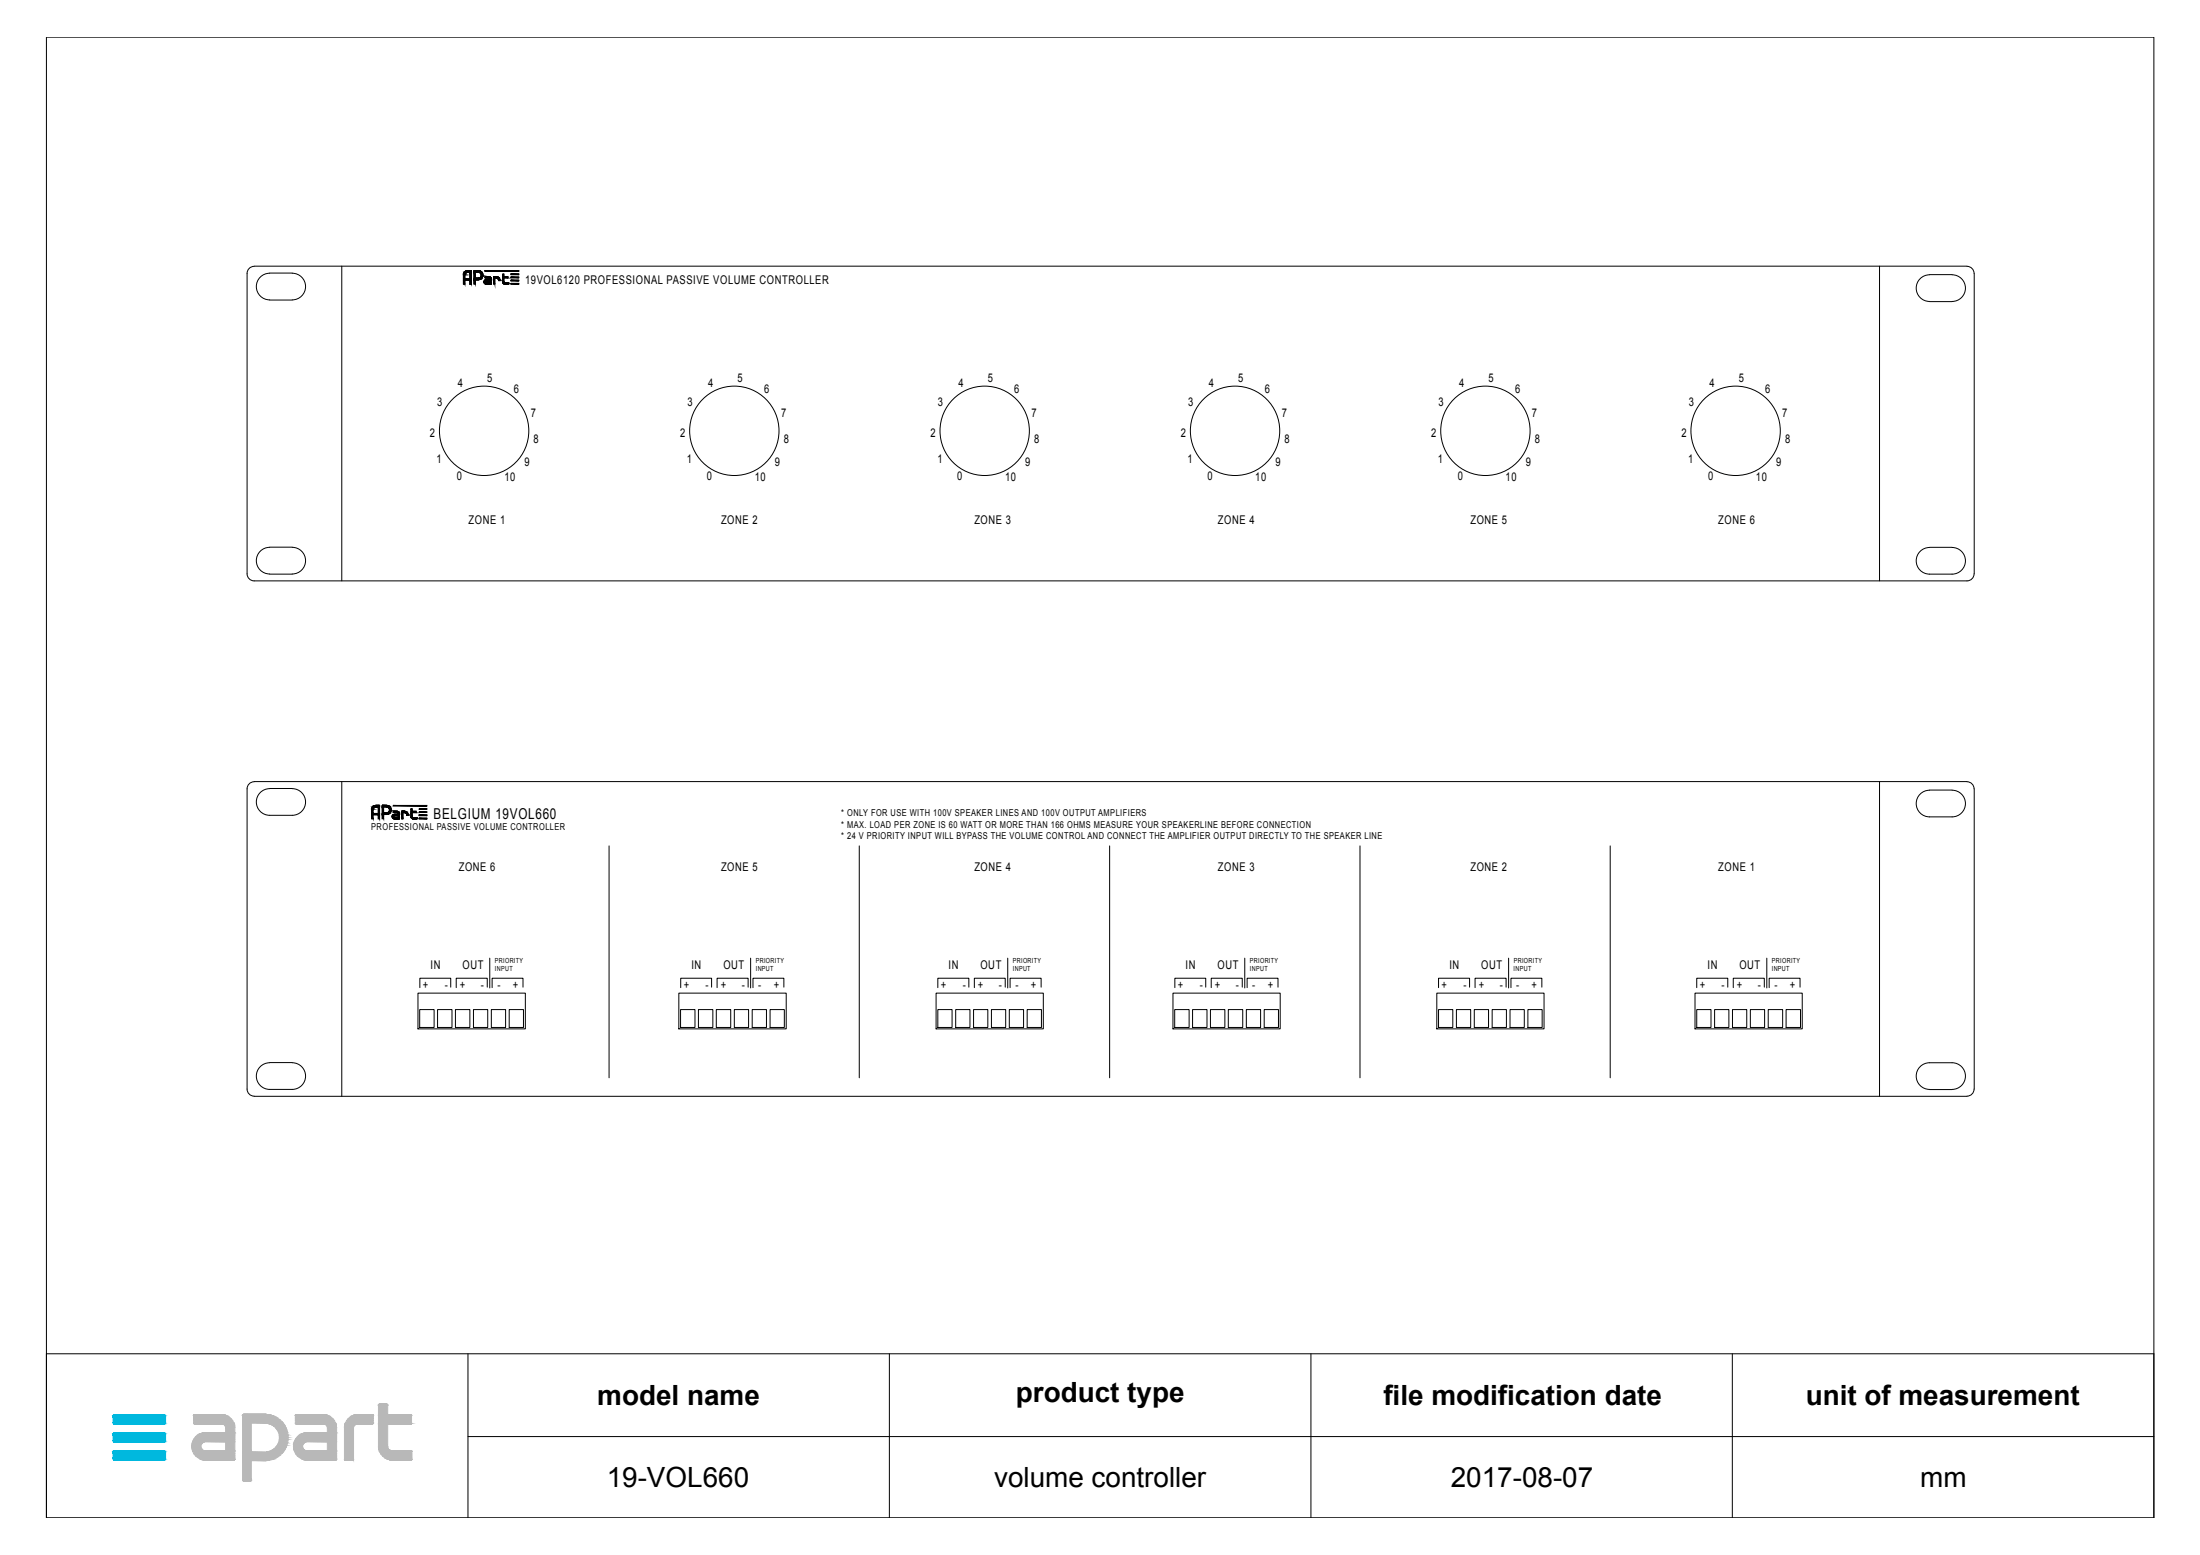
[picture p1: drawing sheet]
<svg xmlns="http://www.w3.org/2000/svg" width="297mm" height="210mm" viewBox="0 0 297 210" stroke-linecap="round" stroke-linejoin="round" font-family="sans-serif">
<g fill="none" stroke="#000" stroke-width=".14">
<path d="M6.3 5h284.5v199.9h-284.5zM34.3 36a.95 .95 0 0 0-.9 .9v40.6a.95 .95 0 0 0 .9 .9h231.3a.95 .95 0 0 0 .9-.9M34.3 35.9h231.3M36.4 36.9a1.8 1.8 0 0 0-1.8 1.8 1.8 1.8 0 0 0 1.8 1.8M36.4 36.9h3.1M39.5 36.9a1.8 1.8 0 0 1 1.8 1.8 1.8 1.8 0 0 1-1.8 1.8M46.1 35.9v42.5M62.7 36.8l.3-.3h.7v1.9h-.3v-.6h-.6v.6h-.2v-1.4zM62.8 36.9l.2-.1 .4-.1v.9h-.6zM64 36.5h.6a.61 .61 0 0 1 .6 .6 .61 .61 0 0 1-.6 .6h-.4v.6h-.2zM64.2 36.7h.4a.4 .4 0 0 1 .4 .4 .4 .4 0 0 1-.4 .4h-.4zM65.5 36.5h4.5v.1h-4.5z"/>
<path d="M65.5 37.3h.5l.3 .2v.8h-.7l-.2-.1-.1-.2 .2-.2 .6-.1v-.2h-.6zM65.5 38l.6-.1v.3h-.5zM66.6 37.3h.4a.51 .51 0 0 1 .5 .6h-.2a.33 .33 0 0 0-.3-.4h-.2v.8h-.2zM67.9 37h.1v.3h.6v.2h-.6v.5l.1 .2h.6v.1h-.6l-.2-.1zM69 38.3h1v.1h-1zM69 37.8h1v.1h-1zM69 37.4h1v.1h-1zM69 37h1v.1h-1zM253.8 35.9v42.5M260.5 37.1a1.81 1.81 0 0 0-1.8 1.8 1.81 1.81 0 0 0 1.8 1.8h3.1a1.8 1.8 0 0 0 1.8-1.8 1.8 1.8 0 0 0-1.8-1.8M260.5 37.1h3.1M265.6 36a.95 .95 0 0 1 .9 .9"/>
<path d="M266.6 36.9v40.6M36.4 40.5h3.1M36.4 73.9a1.8 1.8 0 0 0-1.8 1.8 1.8 1.8 0 0 0 1.8 1.8M36.4 77.5h3.1M36.4 73.9h3.1M39.5 73.9a1.8 1.8 0 0 1 1.8 1.8 1.8 1.8 0 0 1-1.8 1.8M259.2 74.4l.4-.3 .9-.2h3.1a1.8 1.8 0 0 1 1.8 1.8 1.8 1.8 0 0 1-1.8 1.8h-3.1a1.8 1.8 0 0 1-1.6-1.1 1.8 1.8 0 0 1 .3-2zM36.4 106.5a1.8 1.8 0 0 0-1.8 1.8 1.8 1.8 0 0 0 1.8 1.8h3.1a1.8 1.8 0 0 0 1.8-1.8 1.8 1.8 0 0 0-1.8-1.8M36.4 106.4h3.1M46.1 105.5v42.5M53.1 109.5h.5l.3 .2v.8h-.7l-.2-.1a.31 .31 0 0 1 .2-.5h.5v-.1v-.1h-.6zM54.2 109.5h.4a.54 .54 0 0 1 .5 .6h-.2a.3 .3 0 0 0-.3-.4h-.2v.8h-.2z"/>
<path d="M55.5 109.2h.1v.3h.6v.2h-.6v.6l.1 .1h.6v.1h-.6l-.2-.1zM56.6 110.4h1v.1h-1zM56.6 110h1v.1h-1zM82.2 114.2v31.3M116 114.2v31.3M149.8 114.2v31.3M183.6 114.2v31.3M217.4 114.2v31.3M253.8 105.5v42.5M259.2 107.2l.4-.3 .9-.3 3.1 .1a1.8 1.8 0 0 1 1.8 1.8 1.8 1.8 0 0 1-1.8 1.8h-3.1a1.8 1.8 0 0 1-1.6-1.1 1.8 1.8 0 0 1 .3-2zM266.5 106.5a.99 .99 0 0 0-.9-1h-231.3a.95 .95 0 0 0-.9 1v40.5a.99 .99 0 0 0 .9 1h231.3a.95 .95 0 0 0 .9-1M266.6 106.5v40.5"/>
<path d="M56.4 134.1h14.5v4.8h-14.5zM56.7 136.3h1.9v2.4h-1.9zM59.1 136.3h1.9v2.4h-1.9zM60.9 133.3v-1.3h-4.2v1.3M61.5 136.3h1.9v2.4h-1.9zM63.9 136.3h2v2.4h-2zM65.8 133.3v-1.3h-4.2v1.3M66.1 129.3v4.1M66.3 136.3h2v2.4h-2zM68.8 136.3h1.9v2.4h-1.9zM70.6 133.3v-1.3h-4.2v1.3M91.7 134.1h14.5v4.8h-14.5z"/>
<path d="M91.9 136.3h1.9v2.4h-1.9zM94.3 136.3h1.9v2.4h-1.9zM96.1 133.3v-1.3h-4.2v1.3M96.7 136.3h2v2.4h-2zM99.1 136.3h2v2.4h-2zM101 133.3v-1.3h-4.2v1.3M101.3 129.3v4.1M101.6 136.3h1.9v2.4h-1.9zM104 136.3h1.9v2.4h-1.9zM105.8 133.3v-1.3h-4.1v1.3M126.4 134.1h14.5v4.8h-14.5zM126.6 136.3h1.9v2.4h-1.9z"/>
<path d="M129 136.3h2v2.4h-2zM130.8 133.3v-1.3h-4.2v1.3M131.4 136.3h2v2.4h-2zM133.9 136.3h1.9v2.4h-1.9zM135.7 133.3v-1.3h-4.1v1.3M136.1 129.3v4.1M136.3 136.3h1.9v2.4h-1.9zM138.7 136.3h1.9v2.4h-1.9zM140.6 133.3v-1.3h-4.2v1.3M158.4 134.1h14.4v4.8h-14.4zM158.6 136.3h2v2.4h-2zM161 136.3h2v2.4h-2z"/>
<path d="M162.8 133.3v-1.3h-4.2v1.3M163.4 136.3h2v2.4h-2zM165.8 136.3h2v2.4h-2zM167.7 133.3v-1.3h-4.2v1.3M168.1 129.3v4.1M168.3 136.3h1.9v2.4h-1.9zM170.7 136.3h1.9v2.4h-1.9zM172.6 133.3v-1.3h-4.2v1.3M194 134.1h14.5v4.8h-14.5zM194.2 136.3h2v2.4h-2zM196.6 136.3h2v2.4h-2zM198.4 133.3v-1.3h-4.2v1.3"/>
<path d="M199.1 136.3h1.9v2.4h-1.9zM201.5 136.3h1.9v2.4h-1.9zM203.4 133.3v-1.3h-4.2v1.3M203.7 129.3v4.1M203.9 136.3h1.9v2.4h-1.9zM206.3 136.3h1.9v2.4h-1.9zM208.2 133.3v-1.3h-4.2v1.3M228.9 134.1h14.4v4.8h-14.4zM229.1 136.3h1.9v2.4h-1.9zM231.5 136.3h1.9v2.4h-1.9zM233.3 133.3v-1.3h-4.2v1.3M233.9 136.3h1.9v2.4h-1.9z"/>
<path d="M236.3 136.3h2v2.4h-2zM238.2 133.3v-1.3h-4.2v1.3M238.6 129.3v4.1M238.7 136.3h2v2.4h-2zM241.2 136.3h1.9v2.4h-1.9zM243 133.3v-1.3h-4.1v1.3M36.4 143.5a1.8 1.8 0 0 0-1.8 1.8 1.8 1.8 0 0 0 1.8 1.8h3.1a1.8 1.8 0 0 0 1.8-1.8 1.8 1.8 0 0 0-1.8-1.8M36.4 143.4h3.1M259.2 144l.8-.5h.5h3.1a1.8 1.8 0 0 1 1.8 1.8 1.8 1.8 0 0 1-1.8 1.8h-3.1a1.8 1.8 0 0 1-1.6-1.2 1.8 1.8 0 0 1 .3-1.9zM6.3 182.7h284.5v22.2h-284.5zM63.2 193.9h227.6M63.2 182.7v22.2"/>
<path d="M120.1 182.7v22.2M177 182.7v22.2M233.9 182.7v22.2"/>
<circle cx="65.4" cy="58.2" r="6"/>
<circle cx="99.1" cy="58.2" r="6"/>
<circle cx="132.9" cy="58.2" r="6"/>
<circle cx="166.8" cy="58.2" r="6"/>
<circle cx="200.6" cy="58.2" r="6"/>
<circle cx="234.3" cy="58.2" r="6"/>
</g>
<g fill="#000" stroke="#000" stroke-width=".14">
<path d="M62.6 37h.2zM62.6 37l.2 .1zM62.6 37.1h.2zM62.6 37.1l.2 .5h-.2zM62.6 37.1h.2v.5zM62.6 37.6l1.1 .2h-1.1zM62.6 37.6h1.1v.2zM62.6 37.8l.2 .6h-.2zM62.6 37.8h.2v.6zM62.6 36.9l.2 .1zM62.6 36.9h.2zM62.6 36.9h.3z"/>
<path d="M62.7 36.8h.2zM62.7 36.8h.3zM62.7 36.8l.2 .1zM62.7 36.8h.4zM62.7 36.7h.6zM62.7 36.7h.7zM62.7 36.7l.4 .1zM62.7 36.7h.5zM62.7 36.7h1zM62.8 36.7h.9zM62.8 36.6l.9 .1zM62.8 36.6h.9z"/>
<path d="M62.9 36.6h.8zM63 36.6h.7zM63 36.5l.7 .1zM63 36.5h.7zM63.1 36.5h.6zM63.2 36.5h.5zM63.4 36.7l.3 .9h-.3zM63.4 36.7h.3v.9zM63.4 37.8l.3 .6h-.3zM63.4 37.8h.3v.6zM64 36.5h.6zM64 36.5h.7z"/>
<path d="M64 36.5l.8 .1zM64 36.6h.8zM64 36.6h.9zM64 36.6l1 .1zM64 36.7h1zM64 36.7l.2 .8h-.2zM64 36.7h.2v.8zM64 37.5l1 .1zM64 37.5h1zM64 37.6h1zM64 37.6l.9 .1zM64 37.7h.9z"/>
<path d="M64 37.7h.8zM64 37.7h.7zM64 37.7h.6zM64 37.7l.2 .6h-.2zM64 37.7h.2v.6zM64.6 36.7h.4zM64.6 36.7l.4 .1zM64.6 37.5h.4zM64.7 36.8h.3zM64.7 37.5h.3zM64.7 36.8h.4zM64.7 37.5h.4z"/>
<path d="M64.8 36.8h.3zM64.8 37.5h.3zM64.8 36.8l.3 .1zM64.9 36.9h.2zM64.9 37.4h.2zM64.9 37.4l.2 .1zM64.9 36.9h.3zM64.9 36.9l.3 .1zM64.9 37.3l.2 .1zM64.9 37.3h.3zM64.9 37h.3zM65 37h.2z"/>
<path d="M65 37l.2 .1zM65 37.1h.2zM65 37.2h.2zM65 37.2l.2 .1zM65 37.3h.2zM65 37.1l.2 .1zM65.3 38h.2zM65.3 38l.2 .1zM65.3 38.1h.2zM65.3 38.1h.3zM65.4 37.9h.2zM65.4 37.9l.2 .1z"/>
<path d="M65.4 38h.2zM65.4 38h.1zM65.4 38.1h.2zM65.4 38.1l.2 .1zM65.4 38.2h.2zM65.4 38.2h.9zM65.4 37.9h.9zM65.4 38.2l.9 .1zM65.4 37.8l.9 .1zM65.4 38.3h.9zM65.4 37.8h.9zM65.5 36.5l4.5 .1h-4.5z"/>
<path d="M65.5 36.5h4.5v.1zM65.5 37.8h.8zM65.5 38.3h.8zM65.5 37.3h.6zM65.5 37.3l.6 .1zM65.5 37.4h.7zM65.5 37.4l.8 .1zM65.5 37.5h.8zM65.6 37.8h.7zM65.6 38.3h.7zM65.6 37.7l.7 .1zM65.6 37.7h.7z"/>
<path d="M66 37.5h.3zM66.1 37.5h.2zM66.1 37.5l.2 .1zM66.1 37.6h.2zM66.1 37.6l.2 .1h-.2zM66.1 37.6h.2v.1zM66.1 37.9l.2 .3h-.2zM66.1 37.9h.2v.3zM66.6 37.3h.4zM66.6 37.3h.5zM66.6 37.3l.6 .1zM66.6 37.4h.6z"/>
<path d="M66.6 37.4h.7zM66.6 37.4l.7 .1zM66.6 37.5h.7zM66.6 37.5h.8zM66.6 37.5l.2 .8h-.2zM66.6 37.5h.2v.8zM67 37.5h.4zM67.1 37.5h.3zM67.1 37.5l.3 .1zM67.2 37.6h.2zM67.2 37.6l.2 .1zM67.2 37.7h.2z"/>
<path d="M67.3 37.7h.2zM67.3 37.7l.2 .1zM67.3 37.8h.2zM67.3 37.8l.2 .1zM67.9 37l.1 .3h-.1zM67.9 37h.1v.3zM67.9 37.3l.7 .2h-.7zM67.9 37.3h.7v.2zM67.9 37.5l.1 .5h-.1zM67.9 37.5h.1v.5zM67.9 38l.2 .1zM67.9 38.1h.2z"/>
<path d="M67.9 38.1l.2 .1zM67.9 38.2h.2zM67.9 38.2h.8zM67.9 38.2l.8 .1zM67.9 38.3h.8zM68 38.3h.7zM68.1 38.3h.6zM69 37l1 .1h-1zM69 37h1v.1zM69 37.4l1 .1h-1zM69 37.4h1v.1zM69 37.8l1 .1h-1z"/>
<path d="M69 37.8h1v.1zM69 38.3l1 .1h-1zM69 38.3h1v.1zM50.2 109.3h.2zM50.2 109.3l.2 .5h-.2zM50.2 109.3h.2v.5zM50.2 109.8l1 .2h-1zM50.2 109.8h1v.2zM50.2 110l.2 .5h-.2zM50.2 110h.2v.5zM50.2 109.1l.2 .1zM50.2 109.1h.2z"/>
<path d="M50.2 109.2h.2zM50.2 109.2l.2 .1zM50.2 109h.3zM50.2 109l.3 .1zM50.2 109.1h.3zM50.3 109h.2zM50.3 109h.3zM50.3 109h.4zM50.3 108.9h.6zM50.3 108.9h.8zM50.3 108.9h.4zM50.3 108.9h.5z"/>
<path d="M50.3 108.9l.4 .1zM50.3 108.9h.9zM50.4 108.8l.8 .1zM50.4 108.8h.8zM50.5 108.8h.7zM50.6 108.7l.6 .1zM50.6 108.7h.6zM50.7 108.7h.5zM50.8 108.7h.4zM51.1 108.9l.1 .9h-.1zM51.1 108.9h.1v.9zM51.1 110l.1 .5h-.1z"/>
<path d="M51.1 110h.1v.5zM51.6 108.7h.6zM51.6 108.7h.7zM51.6 108.7h.8zM51.6 108.7l.8 .1zM51.6 108.8h.9zM51.6 108.8h1zM51.6 108.8l1 .1zM51.6 108.9h1zM51.6 108.9l.2 .8h-.2zM51.6 108.9h.2v.8zM51.6 109.7l1 .1z"/>
<path d="M51.6 109.7h1zM51.6 109.8h1zM51.6 109.8h.9zM51.6 109.8l.9 .1zM51.6 109.9h.8zM51.6 109.9h.9zM51.6 109.9h.7zM51.6 109.9h.6zM51.6 109.9l.2 .6h-.2zM51.6 109.9h.2v.6zM52.2 108.9h.4zM52.2 109.7h.4z"/>
<path d="M52.3 108.9h.3zM52.3 109.7h.3zM52.3 108.9h.4zM52.3 108.9l.4 .1zM52.3 109.7h.4zM52.3 109h.4zM52.4 109h.3zM52.4 109.7h.3zM52.4 109.6l.3 .1zM52.4 109.6h.3zM52.5 109h.2zM52.5 109.6h.2z"/>
<path d="M52.5 109l.2 .1zM52.5 109.1h.2zM52.5 109.5l.2 .1zM52.5 109.1h.3zM52.5 109.1l.3 .1zM52.5 109.5h.2zM52.5 109.5h.3zM52.6 109.2h.2zM52.6 109.2l.2 .1zM52.6 109.4h.2zM52.6 109.4l.2 .1zM52.6 109.5h.2z"/>
<path d="M52.6 109.3h.2zM52.6 109.3l.2 .1zM52.9 110.2h.2zM52.9 110.2l.2 .1zM52.9 110.3h.2zM53 110.1h.2zM53 110.1l.2 .1zM53 110.2h.2zM53 110.2h.1zM53 110.3h.2zM53 110.3l.2 .1zM53 110.1h.9z"/>
<path d="M53 110.1h.3zM53 110.4h.2zM53 110.4h.9zM53 110l.9 .1zM53 110h.9zM53 110.4l.9 .1zM53.1 108.7l4.5 .1h-4.5zM53.1 108.7h4.5v.1zM53.1 110h.8zM53.1 110.5h.8zM53.1 109.5h.6zM53.1 109.5l.7 .1z"/>
<path d="M53.1 109.6h.7zM53.1 109.6h.8zM53.1 109.6l.8 .1zM53.1 109.7h.8zM53.2 109.9l.7 .1zM53.2 110.5h.7zM53.2 109.9h.7zM53.6 109.7h.3zM53.7 109.7h.2zM53.7 109.7l.2 .1zM53.7 109.8h.2zM53.7 109.8l.2 .1h-.2z"/>
<path d="M53.7 109.8h.2v.1zM53.7 110.1l.2 .3h-.2zM53.7 110.1h.2v.3zM54.2 109.5h.4zM54.2 109.5h.5zM54.2 109.5h.6zM54.2 109.5l.6 .1zM54.2 109.6h.7zM54.2 109.6l.8 .1zM54.2 109.7h.8zM54.2 109.7l.2 .8h-.2zM54.2 109.7h.2v.8z"/>
<path d="M54.6 109.7h.4zM54.7 109.7h.3zM54.8 109.7l.2 .1zM54.8 109.8h.2zM54.8 109.8h.3zM54.9 109.8h.2zM54.9 109.8l.2 .1zM54.9 109.9h.2zM54.9 109.9l.2 .1zM54.9 110h.2zM54.9 110l.2 .1zM55.5 109.2l.1 .3h-.1z"/>
<path d="M55.5 109.2h.1v.3zM55.5 109.5l.7 .2h-.7zM55.5 109.5h.7v.2zM55.5 109.7l.1 .5h-.1zM55.5 109.7h.1v.5zM55.5 110.2h.1zM55.5 110.2l.1 .1zM55.5 110.3h.1zM55.5 110.3h.2zM55.5 110.3l.2 .1zM55.5 110.4h.2zM55.5 110.4h.8z"/>
<path d="M55.6 110.4l.7 .1zM55.6 110.5h.7zM55.7 110.5h.6zM56.6 109.1l1 .2h-1zM56.6 109.1h1v.2zM56.6 109.6l1 .1h-1zM56.6 109.6h1v.1zM56.6 110l1 .1h-1zM56.6 110h1v.1zM56.6 110.4l1 .1h-1zM56.6 110.4h1v.1z"/>
</g>
<g fill="#00b8de" stroke="#00b8de" stroke-width=".14">
<path d="M15.5 191h6.6z"/>
<path d="M15.4 191h6.8z"/>
<path d="M15.5 191h6.7z"/>
<path d="M15.3 191h6.9z"/>
<path d="M15.3 191l7 .1z"/>
<path d="M15.3 191.1h7z"/>
<path d="M15.3 191.1l7.1 .1z"/>
<path d="M15.2 191.2h7.2z"/>
<path d="M15.2 191.2l7.2 .8h-7.2z"/>
<path d="M15.2 191.2h7.2v.8z"/>
<path d="M15.2 192h7.2z"/>
<path d="M15.2 192l7.1 .1z"/>
<path d="M15.3 192.1h7z"/>
<path d="M15.3 192.1l7 .1z"/>
<path d="M15.3 192.2h6.9z"/>
<path d="M15.3 192.2h7z"/>
<path d="M15.4 192.2l6.8 .1z"/>
<path d="M15.4 192.2h6.8z"/>
<path d="M15.4 192.3h6.7z"/>
<path d="M15.4 192.3h6.8z"/>
<path d="M15.5 192.3h6.6z"/>
<path d="M15.5 193.4h6.6z"/>
<path d="M15.4 193.4h6.8z"/>
<path d="M15.5 193.4h6.7z"/>
<path d="M15.3 193.5h6.9z"/>
<path d="M15.4 193.4l6.8 .1z"/>
<path d="M15.3 193.5h7z"/>
<path d="M15.3 193.5l7 .1z"/>
<path d="M15.3 193.6h7.1z"/>
<path d="M15.2 193.6l7.2 .1z"/>
<path d="M15.2 193.7l7.2 .7h-7.2z"/>
<path d="M15.2 193.7h7.2v.7z"/>
<path d="M15.2 194.4l7.2 .1z"/>
<path d="M15.2 194.5h7.1z"/>
<path d="M15.2 194.5h7.2z"/>
<path d="M15.3 194.5l7 .1z"/>
<path d="M15.3 194.5h7z"/>
<path d="M15.3 194.6h7z"/>
<path d="M15.3 194.6h6.9z"/>
<path d="M15.3 194.6l6.9 .1z"/>
<path d="M15.4 194.7h6.8z"/>
<path d="M15.4 194.7h6.7z"/>
<path d="M15.5 194.7h6.6z"/>
<path d="M15.5 195.8h6.6z"/>
<path d="M15.4 195.8h6.8z"/>
<path d="M15.5 195.8h6.7z"/>
<path d="M15.3 195.9h6.9z"/>
<path d="M15.4 195.8l6.8 .1z"/>
<path d="M15.3 195.9h7z"/>
<path d="M15.3 195.9l7 .1z"/>
<path d="M15.3 196h7.1z"/>
<path d="M15.2 196l7.2 .1z"/>
<path d="M15.2 196.1l7.2 .7h-7.2z"/>
<path d="M15.2 196.1h7.2v.7z"/>
<path d="M15.2 196.8l7.2 .1z"/>
<path d="M15.2 196.9h7.1z"/>
<path d="M15.2 196.9h7.2z"/>
<path d="M15.3 196.9l7 .1z"/>
<path d="M15.3 196.9h7z"/>
<path d="M15.3 197h7z"/>
<path d="M15.3 197l6.9 .1z"/>
<path d="M15.3 197.1h6.9z"/>
<path d="M15.4 197.1h6.8z"/>
<path d="M15.4 197.1h6.7z"/>
<path d="M15.5 197.1h6.6z"/>
</g>
<g fill="#b8b8b8" stroke="#b8b8b8" stroke-width=".14">
<path d="M51.2 189.6h1z"/>
<path d="M51.2 189.6h1.1z"/>
<path d="M51.1 189.6h1.2z"/>
<path d="M51.1 189.6l1.2 .1z"/>
<path d="M51.1 189.7h1.2z"/>
<path d="M32.9 190.9h3z"/>
<path d="M32.9 190.9h3.1z"/>
<path d="M32.8 190.9h3.2z"/>
<path d="M32.8 190.9l3.4 .1z"/>
<path d="M48.2 191h2.1z"/>
<path d="M40 191h3.7z"/>
<path d="M26.2 191h3.8z"/>
<path d="M51.1 189.7l1.2 1.3h-1.2z"/>
<path d="M51.1 189.7h1.2v1.3z"/>
<path d="M51.1 191h4.4z"/>
<path d="M39.9 191h3.9z"/>
<path d="M40 191h3.8z"/>
<path d="M32.8 191h3.5z"/>
<path d="M48.1 191h2.2z"/>
<path d="M26.2 191h3.9z"/>
<path d="M48 191h2.4z"/>
<path d="M48.1 191h2.3z"/>
<path d="M39.9 191h4z"/>
<path d="M26.2 191h4z"/>
<path d="M32.8 191h3.6z"/>
<path d="M47.9 191h2.5z"/>
<path d="M39.9 191h4.1z"/>
<path d="M26.2 191h4.1z"/>
<path d="M32.8 191h3.7z"/>
<path d="M39.9 191h4.2z"/>
<path d="M26.2 191h4.2z"/>
<path d="M32.8 191h3.8z"/>
<path d="M51.1 191h4.5z"/>
<path d="M47.8 191h2.6z"/>
<path d="M32.7 191h3.9z"/>
<path d="M47.7 191h2.7z"/>
<path d="M39.9 191h4.3z"/>
<path d="M26.1 191h4.4z"/>
<path d="M47.7 191.1h2.7z"/>
<path d="M47.7 191l2.7 .1z"/>
<path d="M39.9 191l4.4 .1z"/>
<path d="M26.1 191l4.4 .1z"/>
<path d="M51.1 191l4.5 .1z"/>
<path d="M47.6 191.1h2.8z"/>
<path d="M39.9 191.1h4.4z"/>
<path d="M26.1 191.1h4.5z"/>
<path d="M32.7 191l4.2 .1h-4.2z"/>
<path d="M32.7 191h3.9l.3 .1z"/>
<path d="M47.3 191.3l.3-.2 2.8 .2z"/>
<path d="M47.6 191.1h2.8v.2z"/>
<path d="M39.9 191.1l4.7 .2h-4.7z"/>
<path d="M39.9 191.1h4.4l.3 .2z"/>
<path d="M26.1 191.1l4.8 .2h-4.8z"/>
<path d="M26.1 191.1h4.5l.3 .2z"/>
<path d="M32.7 191.1l4.7 .2h-4.7z"/>
<path d="M32.7 191.1h4.2l.5 .2z"/>
<path d="M47 191.5l.3-.2 3.1 .2z"/>
<path d="M47.3 191.3h3.1v.2z"/>
<path d="M39.9 191.3l5 .2h-5z"/>
<path d="M39.9 191.3h4.7l.3 .2z"/>
<path d="M26.1 191.3l5.1 .2h-5.1z"/>
<path d="M26.1 191.3h4.8l.3 .2z"/>
<path d="M32.7 191.3l5.1 .3h-5.1z"/>
<path d="M32.7 191.3h4.7l.4 .3z"/>
<path d="M47 191.5l3.4 .2h-3.6z"/>
<path d="M47 191.5h3.4v.2z"/>
<path d="M39.9 191.5l5.2 .2h-5.2z"/>
<path d="M39.9 191.5h5l.2 .2z"/>
<path d="M26.1 191.5l5.3 .2h-5.3z"/>
<path d="M26.1 191.5h5.1l.2 .2z"/>
<path d="M32.7 191.6l5.4 .4h-5.4z"/>
<path d="M32.7 191.6h5.1l.3 .4z"/>
<path d="M46.8 191.7l3.6 .3h-3.7z"/>
<path d="M46.8 191.7h3.6v.3z"/>
<path d="M39.9 191.7l5.4 .3h-5.4z"/>
<path d="M39.9 191.7h5.2l.2 .3z"/>
<path d="M26.1 191.7l5.5 .3h-5.5z"/>
<path d="M26.1 191.7h5.3l.2 .3z"/>
<path d="M46.7 192l3.7 .1z"/>
<path d="M39.9 192l5.4 .1z"/>
<path d="M26.1 192l5.5 .1z"/>
<path d="M46.6 192.1h3.8z"/>
<path d="M26.1 192.1h5.5z"/>
<path d="M39.9 192.1h5.4z"/>
<path d="M32.7 192l5.6 .1h-5.6z"/>
<path d="M32.7 192h5.4l.2 .1z"/>
<path d="M51.1 191.1l4.5 1h-4.5z"/>
<path d="M51.1 191.1h4.5v1z"/>
<path d="M51.1 192.1h4.5z"/>
<path d="M39.9 192.1l5.4 .1z"/>
<path d="M46.6 192.1l3.8 .1z"/>
<path d="M26.2 192.1l5.4 .1z"/>
<path d="M51.1 192.1l4.5 .1z"/>
<path d="M39.9 192.2h5.4z"/>
<path d="M35.9 192.1l2.4 .1z"/>
<path d="M46.6 192.2h3.8z"/>
<path d="M26.2 192.2h5.4z"/>
<path d="M51.1 192.2h4.4z"/>
<path d="M51.1 192.2h4.5z"/>
<path d="M46.6 192.2h3.7z"/>
<path d="M40 192.2h5.3z"/>
<path d="M46.6 192.2h1.5z"/>
<path d="M46.6 192.2h1.6z"/>
<path d="M43.7 192.2h1.7z"/>
<path d="M30 192.2h1.6z"/>
<path d="M51.1 192.2h4.3z"/>
<path d="M46.6 192.2l1.4 .1z"/>
<path d="M43.8 192.2l1.6 .1z"/>
<path d="M30.1 192.2l1.5 .1z"/>
<path d="M36.3 192.2l2.1 .1h-1.8z"/>
<path d="M36.3 192.2h2l.1 .1z"/>
<path d="M46.6 192.3h1.3z"/>
<path d="M46.6 192.3h1.4z"/>
<path d="M43.9 192.3h1.5z"/>
<path d="M30.2 192.3h1.4z"/>
<path d="M46.5 192.3l1.4 .1z"/>
<path d="M46.5 192.3h1.4z"/>
<path d="M44 192.3l1.4 .1z"/>
<path d="M30.3 192.3l1.4 .1z"/>
<path d="M36.6 192.3l1.8 .1z"/>
<path d="M46.5 192.4h1.4z"/>
<path d="M44 192.4h1.4z"/>
<path d="M30.3 192.4h1.4z"/>
<path d="M36.8 192.4l1.7 .1h-1.6z"/>
<path d="M36.8 192.4h1.6l.1 .1z"/>
<path d="M46.5 192.4l1.3 .1h-1.3z"/>
<path d="M46.5 192.4h1.4l-.1 .1z"/>
<path d="M44.1 192.4l1.3 .1h-1.3z"/>
<path d="M44.1 192.4h1.3v.1z"/>
<path d="M30.3 192.4l1.4 .1h-1.3z"/>
<path d="M30.3 192.4h1.4v.1z"/>
<path d="M46.5 192.5l1.3 .1h-1.3z"/>
<path d="M46.5 192.5h1.3v.1z"/>
<path d="M44.1 192.5l1.3 .1h-1.2z"/>
<path d="M44.1 192.5h1.3v.1z"/>
<path d="M30.4 192.5l1.3 .1h-1.3z"/>
<path d="M30.4 192.5h1.3v.1z"/>
<path d="M46.5 192.6l1.2 .1h-1.2z"/>
<path d="M46.5 192.6h1.3l-.1 .1z"/>
<path d="M44.2 192.6l1.2 .1h-1.2z"/>
<path d="M44.2 192.6h1.2v.1z"/>
<path d="M30.4 192.6l1.3 .1h-1.2z"/>
<path d="M30.4 192.6h1.3v.1z"/>
<path d="M46.5 192.7h1.2z"/>
<path d="M44.2 192.7h1.2z"/>
<path d="M30.5 192.7h1.2z"/>
<path d="M36.9 192.5l1.7 .2h-1.4z"/>
<path d="M36.9 192.5h1.6l.1 .2z"/>
<path d="M37.2 192.7l1.5 .1h-1.4z"/>
<path d="M37.2 192.7h1.4l.1 .1z"/>
<path d="M37.3 192.8l1.4 .2h-1.3z"/>
<path d="M37.3 192.8h1.4v.2z"/>
<path d="M37.4 193l1.4 .3h-1.2z"/>
<path d="M37.4 193h1.3l.1 .3z"/>
<path d="M37.6 193.3h1.2z"/>
<path d="M44.2 192.7l1.2 .7h-1.2z"/>
<path d="M44.2 192.7h1.2v.7z"/>
<path d="M30.5 192.7l1.2 .7h-1.2z"/>
<path d="M30.5 192.7h1.2v.7z"/>
<path d="M41 193.5h4.4z"/>
<path d="M41.3 193.4l4.1 .1z"/>
<path d="M27.2 193.5h4.5z"/>
<path d="M27.6 193.4l4.1 .1z"/>
<path d="M40.7 193.6l.3-.1 4.4 .1z"/>
<path d="M41 193.5h4.4v.1z"/>
<path d="M26.9 193.6l.3-.1 4.5 .1z"/>
<path d="M27.2 193.5h4.5v.1z"/>
<path d="M37.6 193.3l1.3 .4h-1.2z"/>
<path d="M37.6 193.3h1.2l.1 .4z"/>
<path d="M40.4 193.7l.3-.1 4.7 .1z"/>
<path d="M40.7 193.6h4.7v.1z"/>
<path d="M26.6 193.7l.3-.1 4.8 .1z"/>
<path d="M26.9 193.6h4.8v.1z"/>
<path d="M37.7 193.7l1.2 .1h-1.2z"/>
<path d="M37.7 193.7h1.2v.1z"/>
<path d="M40.1 194l.3-.3 5 .3z"/>
<path d="M40.4 193.7h5v.3z"/>
<path d="M26.4 194l.2-.3 5.1 .3z"/>
<path d="M26.6 193.7h5.1v.3z"/>
<path d="M37.7 193.8l1.2 .2h-1.2z"/>
<path d="M37.7 193.8h1.2v.2z"/>
<path d="M40.1 194l5.3 .3h-5.5z"/>
<path d="M40.1 194h5.3v.3z"/>
<path d="M26.4 194l5.3 .3h-5.5z"/>
<path d="M26.4 194h5.3v.3z"/>
<path d="M37.7 194l1.2 .3h-1.2z"/>
<path d="M37.7 194h1.2v.3z"/>
<path d="M37.7 194.3l1.2 .1h-1.2z"/>
<path d="M37.7 194.3h1.2v.1z"/>
<path d="M39.9 194.3l5.5 .3h-5.6z"/>
<path d="M39.9 194.3h5.5v.3z"/>
<path d="M26.2 194.3l5.5 .3h-5.7z"/>
<path d="M26.2 194.3h5.5v.3z"/>
<path d="M39.8 194.6h5.6h-5.7z"/>
<path d="M39.8 194.6h5.6z"/>
<path d="M26 194.6h5.7h-5.7z"/>
<path d="M26 194.6h5.7z"/>
<path d="M39.7 194.6l1.6 .1z"/>
<path d="M39.7 194.6h1.7z"/>
<path d="M26 194.6l1.5 .1z"/>
<path d="M26 194.6h1.6z"/>
<path d="M39.7 194.7h1.5z"/>
<path d="M39.7 194.7h1.6z"/>
<path d="M26 194.7h1.4z"/>
<path d="M26 194.7h1.5z"/>
<path d="M37.7 194.4l1.1 .4h-1.2z"/>
<path d="M37.7 194.4h1.2l-.1 .4z"/>
<path d="M39.7 194.7l1.4 .1z"/>
<path d="M26 194.7l1.3 .1z"/>
<path d="M37.6 194.8h1.2z"/>
<path d="M39.7 194.8l1.3 .1h-1.3z"/>
<path d="M39.7 194.8h1.4l-.1 .1z"/>
<path d="M26 194.8l1.2 .1h-1.3z"/>
<path d="M26 194.8h1.3l-.1 .1z"/>
<path d="M39.7 194.9h1.3z"/>
<path d="M25.9 194.9h1.3z"/>
<path d="M39.6 194.9l1.3 .1z"/>
<path d="M39.6 194.9h1.4z"/>
<path d="M25.9 194.9l1.3 .1z"/>
<path d="M39.6 195l1.3 .1h-1.3z"/>
<path d="M39.6 195h1.3v.1z"/>
<path d="M25.9 195l1.2 .1h-1.2z"/>
<path d="M25.9 195h1.3l-.1 .1z"/>
<path d="M37.6 194.8l1.1 .3h-1.3z"/>
<path d="M37.6 194.8h1.2l-.1 .3z"/>
<path d="M39.6 195.1l1.3 .1h-1.3z"/>
<path d="M39.6 195.1h1.3v.1z"/>
<path d="M25.9 195.1l1.2 .1h-1.2z"/>
<path d="M25.9 195.1h1.2v.1z"/>
<path d="M39.6 195.2h1.3z"/>
<path d="M25.9 195.2h1.2z"/>
<path d="M51.1 192.2l1.2 3.1h-1.2z"/>
<path d="M51.1 192.2h1.2v3.1z"/>
<path d="M51.1 195.3h1.2z"/>
<path d="M37.4 195.1l1.3 .2h-1.4z"/>
<path d="M37.4 195.1h1.3v.2z"/>
<path d="M39.6 195.2l1.3 .1z"/>
<path d="M25.9 195.2l1.2 .1z"/>
<path d="M51.1 195.3l1.2 .1h-1.2z"/>
<path d="M51.1 195.3h1.2v.1z"/>
<path d="M37.3 195.3l1.3 .1h-1.4z"/>
<path d="M37.3 195.3h1.4l-.1 .1z"/>
<path d="M39.6 195.3l1.3 .1h-1.3z"/>
<path d="M39.6 195.3h1.3v.1z"/>
<path d="M25.9 195.3l1.2 .1h-1.2z"/>
<path d="M25.9 195.3h1.2v.1z"/>
<path d="M51.1 195.4l1.3 .1h-1.3z"/>
<path d="M51.1 195.4h1.2l.1 .1z"/>
<path d="M39.6 195.4l1.3 .1h-1.3z"/>
<path d="M39.6 195.4h1.3v.1z"/>
<path d="M25.9 195.4l1.3 .1h-1.3z"/>
<path d="M25.9 195.4h1.2l.1 .1z"/>
<path d="M51.1 195.5h1.3h-1.3z"/>
<path d="M51.1 195.5h1.3z"/>
<path d="M39.6 195.5l1.4 .1z"/>
<path d="M25.9 195.5l1.3 .1z"/>
<path d="M39.6 195.6h1.4z"/>
<path d="M25.9 195.6h1.3z"/>
<path d="M36.9 195.6l.3-.2 1.3 .2z"/>
<path d="M37.2 195.4h1.4l-.1 .2z"/>
<path d="M51.1 195.5l1.4 .1h-1.4z"/>
<path d="M51.1 195.5h1.3l.1 .1z"/>
<path d="M51.1 195.6h1.4z"/>
<path d="M39.7 195.6l1.4 .1h-1.4z"/>
<path d="M39.7 195.6h1.3l.1 .1z"/>
<path d="M25.9 195.6l1.4 .1h-1.3z"/>
<path d="M25.9 195.6h1.3l.1 .1z"/>
<path d="M51.1 195.6l1.4 .1z"/>
<path d="M36.8 195.7l.1-.1 1.5 .1z"/>
<path d="M36.9 195.6h1.6l-.1 .1z"/>
<path d="M51.2 195.7h1.4z"/>
<path d="M39.7 195.7l1.5 .1z"/>
<path d="M26 195.7l1.4 .1z"/>
<path d="M51.2 195.7l1.5 .1z"/>
<path d="M39.7 195.8h1.6z"/>
<path d="M26 195.8h1.5z"/>
<path d="M36.6 195.8l.2-.1 1.6 .1z"/>
<path d="M36.8 195.7h1.6v.1z"/>
<path d="M51.2 195.8h1.6z"/>
<path d="M51.2 195.8h1.7z"/>
<path d="M51.2 195.8h4.3z"/>
<path d="M44.2 194.6l1.2 1.2h-1.2z"/>
<path d="M44.2 194.6h1.2v1.2z"/>
<path d="M39.7 195.8h1.7z"/>
<path d="M30.5 194.6l1.2 1.2h-1.2z"/>
<path d="M30.5 194.6h1.2v1.2z"/>
<path d="M26 195.8h1.6z"/>
<path d="M51.2 195.8h4.4z"/>
<path d="M51.2 195.8l4.4 .1z"/>
<path d="M51.2 195.9h4.4z"/>
<path d="M39.7 195.8l5.7 .1h-5.6z"/>
<path d="M39.7 195.8h5.7v.1z"/>
<path d="M26 195.8l5.7 .1h-5.7z"/>
<path d="M26 195.8h5.7v.1z"/>
<path d="M36.3 195.9l.3-.1 1.7 .1z"/>
<path d="M36.6 195.8h1.8l-.1 .1z"/>
<path d="M35.9 196h2.4z"/>
<path d="M36.3 195.9h2z"/>
<path d="M32.7 192.1l1.2 3.9h-1.2z"/>
<path d="M32.7 192.1h1.2v3.9z"/>
<path d="M32.7 196l5.4 .1h-5.4z"/>
<path d="M32.7 196h5.6l-.2 .1z"/>
<path d="M39.8 195.9l5.6 .3h-5.5z"/>
<path d="M39.8 195.9h5.6v.3z"/>
<path d="M26 195.9l5.7 .3h-5.5z"/>
<path d="M26 195.9h5.7v.3z"/>
<path d="M51.2 195.9l4.4 .4h-4.2z"/>
<path d="M51.2 195.9h4.4v.4z"/>
<path d="M32.7 196.1l5.1 .4h-5.1z"/>
<path d="M32.7 196.1h5.4l-.3 .4z"/>
<path d="M39.9 196.2l5.5 .3h-5.3z"/>
<path d="M39.9 196.2h5.5v.3z"/>
<path d="M26.2 196.2l5.5 .3h-5.3z"/>
<path d="M26.2 196.2h5.5v.3z"/>
<path d="M51.4 196.3l4.2 .2h-4z"/>
<path d="M51.4 196.3h4.2v.2z"/>
<path d="M40.1 196.5l5.3 .2h-5z"/>
<path d="M40.1 196.5h5.3v.2z"/>
<path d="M26.4 196.5l5.3 .2h-5.1z"/>
<path d="M26.4 196.5h5.3v.2z"/>
<path d="M32.7 196.5l4.7 .3h-4.7z"/>
<path d="M32.7 196.5h5.1l-.4 .3z"/>
<path d="M51.6 196.5l4 .3h-3.7z"/>
<path d="M51.6 196.5h4v.3z"/>
<path d="M40.4 196.7l5 .2h-4.7z"/>
<path d="M40.4 196.7h5v.2z"/>
<path d="M26.6 196.7l5.1 .2h-4.8z"/>
<path d="M26.6 196.7h5.1v.2z"/>
<path d="M51.9 196.8l3.7 .1h-3.4z"/>
<path d="M51.9 196.8h3.7v.1z"/>
<path d="M46.5 192.7l1.2 4.3h-1.2z"/>
<path d="M46.5 192.7h1.2v4.3z"/>
<path d="M40.7 196.9l4.7 .1z"/>
<path d="M26.9 196.9l4.8 .1z"/>
<path d="M52.2 196.9l3.4 .1z"/>
<path d="M32.7 196.8l4.2 .2h-4.2z"/>
<path d="M32.7 196.8h4.7l-.5 .2z"/>
<path d="M46.5 197h1.2z"/>
<path d="M40.8 197h4.6z"/>
<path d="M27.1 197h4.6z"/>
<path d="M52.3 197h3.3z"/>
<path d="M40.9 197h4.5z"/>
<path d="M27.2 197h4.5z"/>
<path d="M52.4 197h3.2z"/>
<path d="M41 197h4.4z"/>
<path d="M52.5 197h3.1z"/>
<path d="M52.5 197l3.1 .1z"/>
<path d="M46.5 197l1.2 .1z"/>
<path d="M46.5 197.1h1.2z"/>
<path d="M41.1 197l4.3 .1z"/>
<path d="M27.3 197l4.4 .1z"/>
<path d="M27.3 197h4.4z"/>
<path d="M52.6 197.1h3z"/>
<path d="M41.2 197.1h4.2z"/>
<path d="M27.4 197.1h4.2z"/>
<path d="M27.4 197.1h4.3z"/>
<path d="M46.6 197.1h1.1z"/>
<path d="M46.6 197.1h1z"/>
<path d="M27.5 197.1h4.1z"/>
<path d="M41.3 197.1h4z"/>
<path d="M41.3 197.1h4.1z"/>
<path d="M27.6 197.1h4z"/>
<path d="M52.7 197.1h2.8z"/>
<path d="M52.7 197.1h2.9z"/>
<path d="M52.8 197.1h2.7z"/>
<path d="M52.9 197.1h2.6z"/>
<path d="M32.7 197l3.7 .1h-3.7z"/>
<path d="M32.7 197h4.2l-.5 .1z"/>
<path d="M32.7 197.1l3.2 .1z"/>
<path d="M32.7 197.1h3.7z"/>
<path d="M32.7 197.2l1.2 2.6h-1.2z"/>
<path d="M32.7 197.2h1.2v2.6z"/>
<path d="M32.7 199.8h1.2z"/>
<path d="M32.8 199.8h1.1z"/>
<path d="M32.8 199.8l1.1 .1z"/>
<path d="M32.8 199.9h1.1z"/>
<path d="M32.8 199.9h1z"/>
<path d="M32.9 199.9h.9z"/>
</g>
<g font-size="3.8">
<text x="80.6" y="189.7">model name</text>
<text x="137.2" y="189.3">product type</text>
<text x="186.8" y="189.7">file modification date</text>
<text x="243.8" y="189.7">unit of measurement</text>
<text x="81.9" y="200.8">19-VOL660</text>
<text x="134.2" y="200.8">volume controller</text>
<text x="195.9" y="200.8">2017-08-07</text>
<text x="259.3" y="200.8">mm</text>
</g>
<text font-size="2" x="58.5" y="110.6">BELGIUM 19VOL660</text>
<g font-size="1.6">
<text x="70.9" y="38.3">19VOL6120 PROFESSIONAL PASSIVE VOLUME CONTROLLER</text>
<text x="61.8" y="52.3">4</text>
<text x="65.8" y="51.6">5</text>
<text x="69.4" y="53">6</text>
<text x="95.6" y="52.3">4</text>
<text x="99.6" y="51.6">5</text>
<text x="103.2" y="53">6</text>
<text x="129.4" y="52.3">4</text>
<text x="133.4" y="51.6">5</text>
<text x="137" y="53">6</text>
<text x="163.2" y="52.3">4</text>
<text x="167.2" y="51.6">5</text>
<text x="170.8" y="53">6</text>
<text x="197" y="52.3">4</text>
<text x="201" y="51.6">5</text>
<text x="204.6" y="53">6</text>
<text x="230.8" y="52.3">4</text>
<text x="234.8" y="51.6">5</text>
<text x="238.3" y="53">6</text>
<text x="58" y="59">2</text>
<text x="59" y="54.8">3</text>
<text x="71.7" y="56.4">7</text>
<text x="72" y="59.8">8</text>
<text x="91.8" y="59">2</text>
<text x="92.8" y="54.8">3</text>
<text x="105.5" y="56.4">7</text>
<text x="105.8" y="59.8">8</text>
<text x="125.6" y="59">2</text>
<text x="126.6" y="54.8">3</text>
<text x="139.3" y="56.4">7</text>
<text x="139.6" y="59.8">8</text>
<text x="159.4" y="59">2</text>
<text x="160.4" y="54.8">3</text>
<text x="173.1" y="56.4">7</text>
<text x="173.4" y="59.8">8</text>
<text x="193.2" y="59">2</text>
<text x="194.2" y="54.8">3</text>
<text x="206.8" y="56.4">7</text>
<text x="207.2" y="59.8">8</text>
<text x="227" y="59">2</text>
<text x="228" y="54.8">3</text>
<text x="240.6" y="56.4">7</text>
<text x="241" y="59.8">8</text>
<text x="59" y="62.5">1</text>
<text x="61.7" y="64.8">0</text>
<text x="68.1" y="64.9">10</text>
<text x="70.8" y="63">9</text>
<text x="92.8" y="62.5">1</text>
<text x="95.4" y="64.8">0</text>
<text x="101.9" y="64.9">10</text>
<text x="104.6" y="63">9</text>
<text x="126.6" y="62.5">1</text>
<text x="129.2" y="64.8">0</text>
<text x="135.7" y="64.9">10</text>
<text x="138.4" y="63">9</text>
<text x="160.3" y="62.5">1</text>
<text x="163" y="64.8">0</text>
<text x="169.5" y="64.9">10</text>
<text x="172.2" y="63">9</text>
<text x="194.1" y="62.5">1</text>
<text x="196.8" y="64.8">0</text>
<text x="203.3" y="64.9">10</text>
<text x="206" y="63">9</text>
<text x="227.9" y="62.5">1</text>
<text x="230.6" y="64.8">0</text>
<text x="237.1" y="64.9">10</text>
<text x="239.8" y="63">9</text>
<text x="63.3" y="70.7">ZONE 1</text>
<text x="97.3" y="70.7">ZONE 2</text>
<text x="131.6" y="70.7">ZONE 3</text>
<text x="164.4" y="70.7">ZONE 4</text>
<text x="198.5" y="70.7">ZONE 5</text>
<text x="232" y="70.7">ZONE 6</text>
<text x="61.9" y="117.6">ZONE 6</text>
<text x="97.3" y="117.6">ZONE 5</text>
<text x="131.6" y="117.6">ZONE 4</text>
<text x="164.4" y="117.6">ZONE 3</text>
<text x="198.5" y="117.6">ZONE 2</text>
<text x="232" y="117.6">ZONE 1</text>
<text x="58.1" y="130.8">IN</text>
<text x="62.4" y="130.8">OUT</text>
<text x="93.3" y="130.8">IN</text>
<text x="97.7" y="130.8">OUT</text>
<text x="128.1" y="130.8">IN</text>
<text x="132.4" y="130.8">OUT</text>
<text x="160.1" y="130.8">IN</text>
<text x="164.4" y="130.8">OUT</text>
<text x="195.7" y="130.8">IN</text>
<text x="200" y="130.8">OUT</text>
<text x="230.5" y="130.8">IN</text>
<text x="234.8" y="130.8">OUT</text>
<text x="57.1" y="133.5">+</text>
<text x="60.1" y="133.5">-</text>
<text x="62.1" y="133.5">+</text>
<text x="64.9" y="133.5">-</text>
<text x="67.2" y="133.5">-</text>
<text x="69.2" y="133.5">+</text>
<text x="92.3" y="133.5">+</text>
<text x="95.3" y="133.5">-</text>
<text x="97.3" y="133.5">+</text>
<text x="100.1" y="133.5">-</text>
<text x="102.4" y="133.5">-</text>
<text x="104.5" y="133.5">+</text>
<text x="127" y="133.5">+</text>
<text x="130" y="133.5">-</text>
<text x="132" y="133.5">+</text>
<text x="134.9" y="133.5">-</text>
<text x="137.1" y="133.5">-</text>
<text x="139.2" y="133.5">+</text>
<text x="159" y="133.5">+</text>
<text x="162" y="133.5">-</text>
<text x="164" y="133.5">+</text>
<text x="166.9" y="133.5">-</text>
<text x="169.1" y="133.5">-</text>
<text x="171.2" y="133.5">+</text>
<text x="194.6" y="133.5">+</text>
<text x="197.6" y="133.5">-</text>
<text x="199.6" y="133.5">+</text>
<text x="202.5" y="133.5">-</text>
<text x="204.7" y="133.5">-</text>
<text x="206.8" y="133.5">+</text>
<text x="229.5" y="133.5">+</text>
<text x="232.5" y="133.5">-</text>
<text x="234.5" y="133.5">+</text>
<text x="237.3" y="133.5">-</text>
<text x="239.6" y="133.5">-</text>
<text x="241.6" y="133.5">+</text>
</g>
<g font-size="1.3">
<text x="50.1" y="112.1">PROFESSIONAL PASSIVE VOLUME CONTROLLER</text>
<text x="113.6" y="110.2">* ONLY FOR USE WITH 100V SPEAKER LINES AND 100V OUTPUT AMPLIFIERS</text>
<text x="113.6" y="111.7">* MAX. LOAD PER ZONE IS 60 WATT OR MORE THAN 166 OHMS MEASURE YOUR SPEAKERLINE BEFORE CONNECTION</text>
<text x="113.6" y="113.3">* 24 V PRIORITY INPUT WILL BYPASS THE VOLUME CONTROL AND CONNECT THE AMPLIFIER OUTPUT DIRECTLY TO THE SPEAKER LINE</text>
</g>
<g font-size=".9">
<text x="66.8" y="130">PRIORITY</text>
<text x="66.8" y="131.1">INPUT</text>
<text x="102" y="130">PRIORITY</text>
<text x="102" y="131.1">INPUT</text>
<text x="136.8" y="130">PRIORITY</text>
<text x="136.8" y="131.1">INPUT</text>
<text x="168.8" y="130">PRIORITY</text>
<text x="168.8" y="131.1">INPUT</text>
<text x="204.4" y="131.1">INPUT</text>
<text x="204.4" y="130">PRIORITY</text>
<text x="239.2" y="131.1">INPUT</text>
<text x="239.2" y="130">PRIORITY</text>
</g>
</svg>
